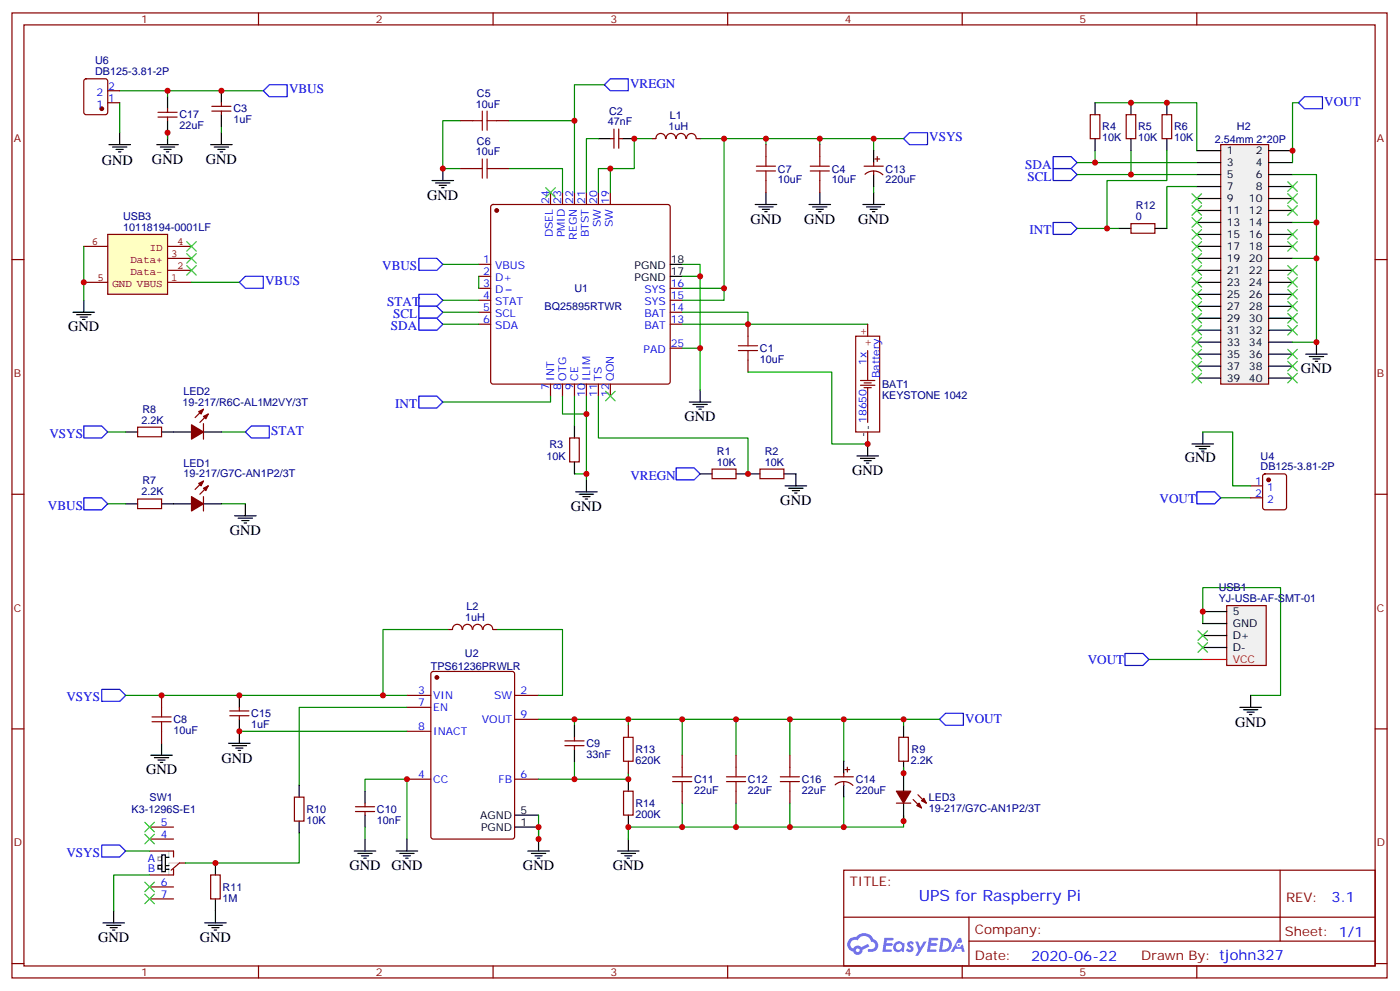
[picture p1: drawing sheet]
<svg xmlns="http://www.w3.org/2000/svg" width="413mm" height="292mm" viewBox="0 0 413 292" stroke-linecap="round" stroke-linejoin="round" font-family="sans-serif">
<g fill="none" stroke="#870000" stroke-width=".35">
<path d="M3.5 3.8h405.4v284.3h-405.4zM7.1 7.3h398.2v277.3h-398.2zM76.2 3.8v3.5M145.3 3.8v3.5M214.5 3.8v3.5M283.6 3.8v3.5M352.8 3.8v3.5M3.5 76.5h3.6M405.3 76.5h3.6M3.5 145.6h3.6M405.3 145.6h3.6M3.5 214.8h3.6"/>
<path d="M405.3 214.8h3.6M248.7 256.4h156.6v28.2h-156.6zM377.3 256.4v20.9M248.7 270.2h156.5M285.6 277.3h119.6M285.6 270.2v14.2M3.5 283.9h3.6M76.2 284.6v3.5M145.3 284.6v3.5M214.5 284.6v3.5M283.6 284.6v3.5M352.8 284.6v3.5"/>
<path d="M405.3 283.9h3.6"/>
</g>
<g fill="#5487ff">
<path d="M267.7 277.6a1.22 1.22 0 0 1 1.7 .2l-.4 .6a.47 .47 0 0 0-.3-.4 .47 .47 0 0 0-.5 .2l.1 .2a1.14 1.14 0 0 1 .8 1.8 1.14 1.14 0 0 1-1.9 0l-.2-.2 .5-.6 .7 .5a.29 .29 0 0 0 .3-.3 .29 .29 0 0 0-.2-.3 1.04 1.04 0 0 1-.6-1.7z"/>
<path d="M260.7 276.3h2.4l.3 .2-.2 .5-1.8 .1-.1 .8h1.5l.3 .4-.3 .4h-1.6l-.2 1.1h1.7l.2 .3-.2 .3-2.6 .1z"/>
<path d="M273.8 276.3h2.4l.3 .2-.1 .5-1.8 .1-.2 .8h1.6l.3 .4-.4 .4h-1.6l-.1 1.1h1.7l.2 .3-.2 .3-2.6 .1z"/>
<path d="M282.6 276.3h.7l.3 1.3-.6 .3a.69 .69 0 0 0-1 .3 .69 .69 0 0 0 .4 .9 .69 .69 0 0 0 .9-.6l.5-.2 .6 2.2h-.8l-.2-.9h-1.8l-.5 .9h-.8z"/>
<path d="M269.8 277.4h.8l.6 1.8 1.1-1.8h.9l-2.6 4.2h-.8l.9-1.5z"/>
<path d="M277.4 276.3l-.6 4.2h1.3a2.11 2.11 0 0 0 2.5-2.1 2.11 2.11 0 0 0-2.5-2.1zM278.1 277.1a1.39 1.39 0 0 1 1.7 1.4 1.39 1.39 0 0 1-1.8 1.3h-.3z"/>
<path d="M263.7 277.9a1.54 1.54 0 0 0-.1 2.2 1.54 1.54 0 0 0 2.2 .1l.6 .3 .3-2.3-.2-.3h-.4a1.49 1.49 0 0 0-2.4 0zM264 278.9a.94 .94 0 0 1 1.8 0 .94 .94 0 0 1-1.8 0z"/>
<path d="M250.4 276.7a2.18 2.18 0 0 0 1.1 3.7 1.44 1.44 0 0 0 1.6 .9 1.44 1.44 0 0 0 1.2-1.4l2-1.1-.5-.7-1.9 1a1.47 1.47 0 0 0-2.4 .4 1.39 1.39 0 0 1-.7-1.9 1.39 1.39 0 0 1 2-.5 2.12 2.12 0 0 1 2.2-1.3 2.12 2.12 0 0 1 1.9 1.7 1.14 1.14 0 0 1 1.1 1.4 1.14 1.14 0 0 1-1.7 .7 .43 .43 0 0 0-.5 .4 .43 .43 0 0 0 .4 .5 1.98 1.98 0 0 0 2.5-1.2 1.98 1.98 0 0 0-1.2-2.6 3.1 3.1 0 0 0-5.3-.6l-.9 .1zM252.3 280a.55 .55 0 0 1 1.1 0 .55 .55 0 0 1-1.1 0z"/>
<circle cx="282.6" cy="278.4" r=".26"/>
</g>
<g fill="none" stroke="#870000" stroke-width=".35">
<path d="M181 38v5.7M182.4 38v5.7M162.3 56.7v3.6M165.8 56.7v3.6M169.3 56.7v3.6M172.9 56.7v3.6M176.4 56.7v3.6M179.9 56.7v3.6M179.9 40.9h1.1M182.4 40.9h1M141.1 77.9h3.5M144.9 60.5l.4-.2h51.5l.5 .2 .3 .5v51.5l-.3 .5-.5 .2h-51.5l-.5-.3-.2-.4v-51.5z"/>
<path d="M141.1 81.4h3.5M141.1 84.9h3.5M141.1 88.5h3.5M141.1 92h3.5M141.1 95.5h3.5M197.6 84.9h3.5M197.6 88.5h3.5M197.6 92h3.5M197.6 95.5h3.5M162.3 113.2v3.5M165.8 113.2v3.5M169.3 113.2v3.5"/>
<path d="M172.9 113.2v3.5M176.4 113.2v3.5M179.9 113.2v3.5M197.6 102.6h3.5M40.6 125.9h7v2.8h-7zM40.6 147h7v2.9h-7zM127.2 198l.5-.2h23.3l.6 .5 .1 48.2-.5 .7h-23.5l-.6-.4-.1-48.3zM119.9 204.9h7.1M119.9 208.4h7.1M119.9 215.5h7.1M151.7 204.9h7M151.7 211.9h7"/>
<path d="M264.9 217.2h2.9v7.1h-2.9zM119.9 229.6h7.1M151.7 229.6h7M44.1 250.8h7.1v1.7M44.1 247.2h7.1M44.1 243.7h7.1M51.2 256v1.8h-7.1M54.7 254.3h-1.8l-2.5 2.1M44.1 261.3h7.1M44.1 264.9h7.1"/>
</g>
<g fill="#870000" stroke="#870000" stroke-width=".35">
<circle cx="146.4" cy="62" r=".53"/>
<circle cx="128.8" cy="199.6" r=".53"/>
</g>
<g fill="none" stroke="#000" stroke-width=".35">
<path d="M65.3 39.1v3.5M62.1 42.6h6.3M63.1 43.3h4.3M64.2 44h2.1M64.9 44.7h.7M127.4 53.2h6.3M128.4 53.9h4.2M129.5 54.6h2.1M130.2 55.3h.7M130.5 49.7v3.5M176.4 40.9h3.5M183.4 40.9h3.6"/>
<path d="M225.8 56.7v3.6M197.6 77.9h3.5M222.6 60.3h6.4M223.7 61h4.2M224.7 61.7h2.1M225.4 62.4h.7M21.5 92h6.4M22.6 92.7h4.2M23.6 93.4h2.2M24.3 94.1h.7M24.7 88.5v3.5M197.6 81.4h3.5"/>
<path d="M203.2 118.5h6.3M204.3 119.2h4.2M205.3 119.9h2.1M206.4 114.9v3.6M37 127.3h3.6M47.6 127.3h3.6M206 120.6h.7M351.4 130.8h6.3M352.4 131.5h4.3M353.5 132.2h2.1M354.2 132.9h.7M354.5 127.3v3.5"/>
<path d="M37 148.4h3.6M47.6 148.4h3.6M169.7 144.9h6.3M170.7 145.6h4.3M171.8 146.3h2.1M172.5 147h.7M172.9 141.4v3.5M47.6 219v3.5M67.4 219h6.3M68.4 219.7h4.3M70.6 215.5v3.5M266.3 213.7v3.5"/>
<path d="M44.4 222.5h6.4M45.5 223.2h4.2M46.6 223.9h2.1M47.3 224.6h.7M69.5 220.4h2.1M70.2 221.1h.7M266.3 224.3v3.5M46.6 255h1v1h-1zM47.7 251.9h1.1v4.9h-1.1zM48.8 252.6h1M48.8 255.1h1M48.8 256.1h1"/>
<path d="M151.7 243.7h7M151.7 240.2h7M155.6 250.8h6.3M156.6 251.5h4.3M157.7 252.2h2.1M158.4 252.9h.7M158.7 247.2v3.6M182 250.8h6.4M183.1 251.5h4.2M184.1 252.2h2.2M184.9 252.9h.7M185.2 247.2v3.6"/>
<path d="M30.3 271.9h6.4M31.4 272.6h4.2M32.5 273.3h2.1M33.2 274h.7M33.5 268.4v3.5M60.3 271.9h6.4M61.4 272.6h4.2M62.4 273.3h2.2M63.1 274h.8M63.5 268.4v3.5"/>
</g>
<g fill="none" stroke="#008700" stroke-width=".35">
<path d="M176.4 56.7v-7h3.5v7M176.4 40.9h-3.5v15.8M213.4 40.9v47.6h-12.3M201.1 77.9h5.3v37M130.5 92h10.6M130.5 95.5h10.6M201.1 92h19.4v3.5h-19.4M201.1 81.4h5.3M162.3 116.7v1.8h-31.8M165.8 116.7v5.3h7.1v-5.3M169.3 116.7v8.8M201.1 102.6h5.3"/>
<path d="M31.7 127.3h5.3M169.3 139.6h3.6M172.9 122v19.4M359.8 146.7h8.9M132.3 185.5h-19.4v19.4M146.4 185.5h19.4v19.4h-7.1M338.7 194.3h15.8M37 204.9h82.9M169.3 224.3v5.3h-10.6M37 250.8h7.1M44.1 257.8h-10.6v10.6M88.2 245.5v8.8h-33.5"/>
<path d="M158.7 240.2v7"/>
</g>
<g fill="none" stroke="#00f" stroke-width=".35">
<path d="M178.2 25l1.7-1.8h5.3v3.5h-5.3zM266.3 40.9l1.8-1.8h5.3v3.5h-5.3zM310.4 49.7h5.3l1.8 1.7-1.8 1.8h-5.3zM310.4 46.1h5.3l1.8 1.8-1.8 1.8h-5.3zM310.4 65.5h5.3l1.8 1.8-1.8 1.8h-5.3zM123.5 90.2h5.3l1.7 1.8-1.7 1.8h-5.3zM123.5 93.8h5.3l1.7 1.7-1.7 1.8h-5.3zM123.5 116.7h5.3l1.7 1.8-1.7 1.7h-5.3zM24.7 125.5h5.3l1.7 1.8-1.7 1.7h-5.3zM199.3 137.9h5.3l1.8 1.7-1.8 1.8h-5.3zM352.8 144.9h5.3l1.7 1.8-1.7 1.7h-5.3zM331.6 192.5h5.3l1.8 1.8-1.8 1.8h-5.3z"/>
<path d="M30 203.1h5.3l1.7 1.8-1.7 1.8h-5.3zM276.9 211.9l1.8-1.7h5.3v3.5h-5.3zM30 249h5.3l1.7 1.8-1.7 1.7h-5.3z"/>
</g>
<path d="M49.7 250.8v1.7M49.7 256v1.8M52.9 254.3h-3.2v.7" fill="none" stroke="#ccc" stroke-width=".35"/>
<path d="M46.6 252.5h1v1.1h-1z" fill="none" stroke="#999" stroke-width=".35"/>
<path d="M359.8 42.6h14.1v70.6h-14.1z" fill="#f0f0f0" stroke="#870000" stroke-width=".35"/>
<g fill="none" stroke="#000" stroke-width=".35">
<path d="M35.3 39.1v3.5M49.4 28.5v3.5M49.4 35.6v7M65.3 26.7v3.6M65.3 33.8v3.5M322.8 30.3v3.5M333.4 30.3v3.5M344 30.3v3.5M32.1 42.6h6.4M33.2 43.3h4.2M34.2 44h2.1M34.9 44.7h.7"/>
<path d="M46.2 42.6h6.4M47.3 43.3h4.2M48.3 44h2.1M49 44.7h.7M241.7 56.7v3.6M257.5 44.4v3.5M257.5 51.4v3.6M257.5 56.7v3.6M322.8 40.9v3.5M333.4 40.9v3.5M344 40.9v3.5M352.8 44.4h7"/>
<path d="M352.8 47.9h7M352.8 51.4h7M352.8 55h7M352.8 58.5h7M373.9 44.4h7.1M373.9 47.9h7.1M373.9 51.4h7.1M373.9 55h7.1M373.9 58.5h7.1M238.5 60.3h6.3M239.5 61h4.3M240.6 61.7h2.1"/>
<path d="M241.3 62.4h.7M254.4 60.3h6.3M255.4 61h4.2M256.5 61.7h2.1M257.2 62.4h.7M352.8 62h7M352.8 65.5h7M352.8 69.1h7M352.8 72.6h7M352.8 76.1h7M352.8 79.7h7M373.9 62h7.1"/>
<path d="M373.9 65.5h7.1M373.9 69.1h7.1M373.9 72.6h7.1M373.9 76.1h7.1M373.9 79.7h7.1M352.8 83.2h7M352.8 86.7h7M352.8 90.2h7M352.8 93.8h7M352.8 97.3h7M373.9 83.2h7.1M373.9 86.7h7.1"/>
<path d="M373.9 90.2h7.1M373.9 93.8h7.1M373.9 97.3h7.1M352.8 100.8h7M352.8 104.4h7M352.8 107.9h7M352.8 111.4h7M373.9 100.8h7.1M373.9 104.4h7.1M373.9 107.9h7.1M373.9 111.4h7.1M384.9 104.4h6.3"/>
<path d="M385.9 105.1h4.3M387 105.8h2.1M387.7 106.5h.7M388.1 100.8v3.6M51.2 127.3h5.2M60 127.3h5.3M169.3 125.5v3.5M169.3 136.1v3.5M206.4 139.6h3.5M217 139.6h7M231.1 139.6h3.5v3.6M69.1 152h6.4"/>
<path d="M70.2 152.7h4.2M71.3 153.4h2.1M72 154.1h.7M72.3 148.4v3.6M231.4 143.2h6.4M232.5 143.9h4.2M233.5 144.6h2.2M234.2 145.3h.7M70.6 204.9v3.5M70.6 211.9v3.6M169.3 213.7v3.5M365.5 208.4h6.3"/>
<path d="M366.5 209.1h4.3M367.6 209.8h2.1M368.3 210.5h.7M368.7 204.9v3.5M88.2 231.4v3.5M107.6 233.1v3.5M169.3 220.8v3.5M185.2 229.6v3.5M248.7 224.3v3.5M248.7 231.4v3.5M266.3 227.8v5.3M266.3 236.6v5.3"/>
<path d="M63.5 254.3v3.5M88.2 241.9v3.6M104.4 250.8h6.4M105.5 251.5h4.2M106.5 252.2h2.2M107.2 252.9h.7M107.6 240.2v3.5M107.6 247.2v3.6M116.8 250.8h6.3M117.8 251.5h4.3M118.9 252.2h2.1M119.6 252.9h.7"/>
<path d="M119.9 247.2v3.6M185.2 240.2v3.5M63.5 264.9v3.5"/>
</g>
<path d="M79.4 25h5.3v3.5h-5.3l-1.8-1.8zM384.5 28.5h5.3v3.5h-5.3l-1.7-1.7zM123.5 76.1h5.3l1.7 1.8-1.7 1.8h-5.3zM70.6 83.2l1.7-1.8h5.3v3.5h-5.3zM123.5 86.7h5.3l1.7 1.8-1.7 1.7h-5.3zM72.3 127.3l1.8-1.8h5.3v3.5h-5.3zM24.7 146.7h5.3l1.7 1.7-1.7 1.8h-5.3z" fill="none" stroke="#00f" stroke-width=".35"/>
<g fill="none" stroke="#008700" stroke-width=".35">
<path d="M35.3 30.3v8.8M35.3 26.7h42.3M49.4 26.7v1.8M49.4 39.1v1.8M65.3 37.3v1.8M135.8 35.6h-5.3v14.1h5.3M149.9 35.6h19.4v21.1M178.2 25h-8.9v10.6M322.8 30.3h30v14.1M382.8 30.3h-1.8v17.6M149.9 49.7h15.9v7M192.3 40.9h-5.3v8.8h-7.1"/>
<path d="M206.4 40.9h59.9M225.8 40.9v1.7M241.7 40.9v1.7M257.5 40.9v3.5M257.5 55v1.7M317.5 47.9h35.3M317.5 51.4h35.3M322.8 44.4v3.5M333.4 44.4v7M352.8 55h-8.8v12.3M381 51.4h7.1v14.1h-7.1M130.5 77.9h10.6"/>
<path d="M388.1 65.5v10.6h-7.1M388.1 76.1v24.7h-7.1M130.5 88.5h10.6M141.1 81.4v3.5M201.1 84.9h12.3M220.5 95.5h35.3M176.4 116.7v12.3h44.1v10.6M65.3 127.3h7M31.7 148.4h5.3M65.3 148.4h7M354.5 183.7v-10.6h23v31.8h-8.8M70.6 215.5h49.3"/>
<path d="M119.9 208.4h-31.7v23M158.7 211.9h118.2M169.3 211.9v1.8M185.2 211.9v1.8M201.1 211.9v10.6M217 211.9v10.6M232.8 211.9v10.6M248.7 211.9v12.4M266.3 211.9v1.8M107.6 233.1v-3.5h12.3v17.6M185.2 227.8v1.8h-15.9M201.1 236.6v7.1"/>
<path d="M217 236.6v7.1M232.8 236.6v7.1M248.7 234.9v8.8M266.3 226.1v1.7M107.6 243.7v3.5M158.7 243.7v3.5M266.3 240.2v3.5h-81.1v3.5"/>
</g>
<g fill="none" stroke="#870000" stroke-width=".35">
<path d="M46.6 34.5h5.6M46.6 33.1h5.6M49.4 32v1.1M49.4 34.5v1.1M62.4 32.7h5.7M62.4 31.3h5.7M65.3 30.3v1M65.3 32.7v1.1M135.8 35.6h3.5M146.4 35.6h3.5M321.4 33.8h2.8v7.1h-2.8zM332 33.8h2.8v7.1h-2.8z"/>
<path d="M342.5 33.8h2.9v7.1h-2.9zM135.8 49.7h3.5M146.4 49.7h3.5M192.3 40.9h1M193.4 40.8a1.41 1.41 0 0 1 1.4-1.5 1.41 1.41 0 0 1 1.4 1.5M196.4 40.8a1.41 1.41 0 0 1 1.4-1.5 1.41 1.41 0 0 1 1.4 1.5M199.3 40.8a1.41 1.41 0 0 1 1.4-1.5 1.41 1.41 0 0 1 1.5 1.5M202.4 40.8a1.41 1.41 0 0 1 1.4-1.5 1.41 1.41 0 0 1 1.4 1.5M205.3 40.9h1.1M225.8 42.6v3.5M225.8 53.2v3.5M241.7 42.6v3.5"/>
<path d="M241.7 53.2v3.5M254.7 49h5.6M255 51.3a3.8 3.8 0 0 1 5.2 .2M257.5 47.9v1.1M257.5 50.4v1M257.9 46.8h1.4M258.6 46.1v1.5M220.5 95.5v3.6M220.5 106.1v3.5M60 120.6l-2.5 2.4M60 124.8v4.6M61.4 122l-2.5 2.5"/>
<path d="M167.9 129h2.8v7.1h-2.8zM209.9 138.2h7.1v2.8h-7.1zM224 138.2h7.1v2.8h-7.1zM136.2 185.5a1.41 1.41 0 0 0-1.4-1.5 1.41 1.41 0 0 0-1.4 1.5h-1.1M136.4 185.5a1.41 1.41 0 0 1 1.4-1.5 1.41 1.41 0 0 1 1.4 1.5M139.4 185.5a1.41 1.41 0 0 1 1.4-1.5 1.41 1.41 0 0 1 1.4 1.5M142.4 185.5a1.41 1.41 0 0 1 1.4-1.5 1.41 1.41 0 0 1 1.4 1.5M145.3 185.5h1.1M47.6 204.9v3.5M47.6 215.5v3.5M67.7 210.9h5.7M67.7 209.5h5.7"/>
<path d="M70.6 208.4v1.1M70.6 210.9v1M166.5 219.7h5.7M166.5 218.3h5.7M169.3 217.2v1.1M169.3 219.7v1.1M185.2 213.7v3.5M86.8 234.9h2.8v7h-2.8zM104.8 239.1h5.6M104.8 237.7h5.6M107.6 236.6v1.1M107.6 239.1v1.1"/>
<path d="M183.8 233.1h2.8v7.1h-2.8zM185.2 224.3v3.5M201.1 222.5v3.6M201.1 233.1v3.5M217 222.5v3.6M217 233.1v3.5M232.8 222.5v3.6M232.8 233.1v3.5M245.9 228.9h5.6M246.2 231.3a3.8 3.8 0 0 1 5.2 .1M248.7 227.8v1.1M248.7 230.3v1.1"/>
<path d="M249.1 226.8h1.4M249.8 226.1v1.4M264.2 236.6h4.3M269.2 235.6l2.4 2.5M270.6 234.2l2.4 2.4M62.1 257.8h2.8v7.1h-2.8z"/>
</g>
<g fill="none" stroke="#a10000" stroke-width=".35">
<path d="M139.3 35.6h2.9M142.2 32.7v5.7M143.6 32.7v5.7M143.6 35.6h2.8M139.3 49.7h2.9M142.2 46.8v5.7M143.6 46.8v5.7M143.6 49.7h2.8M223 49h5.6M223 50.4h5.6M225.8 46.1v2.9M225.8 50.4v2.8"/>
<path d="M238.8 49h5.7M238.8 50.4h5.7M241.7 46.1v2.9M241.7 50.4v2.8M220.5 99.1v2.8M217.7 101.9h5.6M217.7 103.3h5.6M220.5 103.3v2.8M44.8 211.2h5.6M44.8 212.7h5.6M47.6 208.4v2.8M47.6 212.7v2.8"/>
<path d="M183.8 217.2h2.8v7.1h-2.8zM198.3 230.3h5.6M198.3 228.9h5.6M201.1 226.1v2.8M201.1 230.3v2.8M214.1 230.3h5.7M214.1 228.9h5.7M217 226.1v2.8M217 230.3v2.8M230 230.3h5.7M230 228.9h5.7M232.8 226.1v2.8"/>
<path d="M232.8 230.3v2.8"/>
</g>
<g fill="#870000" stroke="#870000" stroke-width=".35">
<path d="M56.4 125.2l3.6 2.1-3.6 2.1z"/>
<path d="M60 122.7l1.4-.7-.7 1.4z"/>
<path d="M58.6 121.3l1.4-.7-.7 1.4z"/>
<path d="M264.2 233.1h4.3l-2.2 3.5z"/>
<path d="M270.2 237.3l.7-.7 .7 1.5z"/>
<path d="M271.6 235.9l.7-.7 .7 1.4z"/>
</g>
<path d="M31.7 69.1h17.7v17.6h-17.7z" fill="#ffffc2" stroke="#850000" stroke-width=".35"/>
<path d="M24.7 72.6h7M49.4 79.7h7M49.4 76.1h7M49.4 72.6h7M24.7 83.2h7M49.4 83.2h7" fill="none" stroke="#850000" stroke-width=".35"/>
<g fill="none" stroke="#870000" stroke-width=".35">
<path d="M24.9 23.4l.5-.2h5.6l.7 .4v9.5l-.4 .6-5.9 .1-.7-.5v-9.4zM31.7 30.3h3.6M31.7 26.7h3.6M252.2 99.1h7.1v28.2h-7.1zM255.8 95.5v3.6M253.6 112.1h4.3M253.6 113.5h4.3M254.7 114.2h2.1M254.7 112.8h2.1M255.8 103.3v8.8M255.8 114.2v10.3M255.8 127.3v3.5"/>
<path d="M372.4 139.8l.5-.2h5.6l.7 .5v9.4l-.4 .7h-5.9l-.7-.4v-9.5zM368.7 143.2h3.5M368.7 146.7h3.5"/>
</g>
<g fill="#870000" stroke="#870000" stroke-width=".35">
<circle cx="373.9" cy="141.4" r=".53"/>
<circle cx="30" cy="32" r=".53"/>
</g>
<path d="M24.7 72.6v15.9M56.4 83.2h14.2M220.5 109.6h24.7v21.2h10.6M354.5 127.3h8.9v15.9h5.3" fill="none" stroke="#008700" stroke-width=".35"/>
<path d="M252.6 134.3h6.3M253.6 135h4.3M254.7 135.7h2.1M255.4 136.5h.7M255.8 130.8v3.5" fill="none" stroke="#000" stroke-width=".35"/>
<path d="M361.6 178.4h11.6v17.7h-11.6z" fill="#f0f0f0" stroke="#870000" stroke-width=".35"/>
<path d="M354.5 194.3h7.1" fill="none" stroke="#f00" stroke-width=".35"/>
<path d="M329.8 67.3h3.6M340.4 67.3h3.6M51.2 148.4h5.2M60 148.4h5.3M354.5 190.8h7.1M354.5 187.3h7.1M354.5 183.7h7.1M354.5 180.2h7.1" fill="none" stroke="#000" stroke-width=".35"/>
<g fill="none" stroke="#3c3" stroke-width=".35">
<path d="M160.9 55.3l2.8 2.8M163.7 55.3l-2.8 2.8M351.4 57.1l2.8 2.8M354.2 57.1l-2.8 2.8M379.6 57.1l2.8 2.8M379.6 53.6l2.8 2.8M382.4 53.6l-2.8 2.8M382.4 57.1l-2.8 2.8M55 71.2l2.9 2.8M55 74.7l2.9 2.8M55 78.2l2.9 2.9M57.9 71.2l-2.9 2.8"/>
<path d="M57.9 74.7l-2.9 2.8M57.9 78.2l-2.9 2.9M351.4 60.6l2.8 2.8M351.4 64.1l2.8 2.9M351.4 67.7l2.8 2.8M351.4 71.2l2.8 2.8M351.4 74.7l2.8 2.8M351.4 78.2l2.8 2.9M354.2 60.6l-2.8 2.8M354.2 64.1l-2.8 2.9M354.2 67.7l-2.8 2.8M354.2 71.2l-2.8 2.8"/>
<path d="M354.2 74.7l-2.8 2.8M354.2 78.2l-2.8 2.9M379.6 78.2l2.8 2.9M379.6 71.2l2.8 2.8M379.6 67.7l2.8 2.8M379.6 60.6l2.8 2.8M382.4 67.7l-2.8 2.8M382.4 71.2l-2.8 2.8M382.4 78.2l-2.8 2.9M382.4 60.6l-2.8 2.8M351.4 81.8l2.8 2.8M351.4 85.3l2.8 2.8"/>
<path d="M351.4 88.8l2.8 2.9M351.4 92.4l2.8 2.8M351.4 95.9l2.8 2.8M351.4 99.4l2.8 2.8M354.2 81.8l-2.8 2.8M354.2 85.3l-2.8 2.8M354.2 88.8l-2.8 2.9M354.2 92.4l-2.8 2.8M354.2 95.9l-2.8 2.8M354.2 99.4l-2.8 2.8M379.6 85.3l2.8 2.8M379.6 88.8l2.8 2.9"/>
<path d="M379.6 92.4l2.8 2.8M379.6 95.9l2.8 2.8M379.6 81.8l2.8 2.8M382.4 95.9l-2.8 2.8M382.4 92.4l-2.8 2.8M382.4 88.8l-2.8 2.9M382.4 85.3l-2.8 2.8M382.4 81.8l-2.8 2.8M178.5 115.3l2.8 2.8M181.3 115.3l-2.8 2.8M351.4 102.9l2.8 2.9M351.4 106.5l2.8 2.8"/>
<path d="M351.4 110l2.8 2.8M354.2 102.9l-2.8 2.9M354.2 106.5l-2.8 2.8M354.2 110l-2.8 2.8M379.6 110l2.8 2.8M379.6 106.5l2.8 2.8M379.6 102.9l2.8 2.9M382.4 110l-2.8 2.8M382.4 106.5l-2.8 2.8M382.4 102.9l-2.8 2.9M353.1 185.8l2.9 2.9M353.1 189.4l2.9 2.8"/>
<path d="M356 185.8l-2.9 2.9M356 189.4l-2.9 2.8M42.7 242.3l2.8 2.8M42.7 245.8l2.8 2.8M42.7 259.9l2.8 2.8M45.5 242.3l-2.8 2.8M45.5 245.8l-2.8 2.8M45.5 259.9l-2.8 2.8M42.7 263.5l2.8 2.8M45.5 263.5l-2.8 2.8"/>
</g>
<path d="M333.4 65.9h7v2.8h-7zM60 141.7l-2.5 2.5M60 146.3v4.3M61.4 143.2l-2.5 2.4" fill="none" stroke="#870000" stroke-width=".35"/>
<path d="M344 44.4v8.8h-17.7v14.1M317.5 67.3h12.3" fill="none" stroke="#008700" stroke-width=".35"/>
<g fill="#870000" stroke="#870000" stroke-width=".35">
<path d="M56.4 146.3l3.6 2.1-3.6 2.2z"/>
<path d="M60 143.9l1.4-.7-.7 1.4z"/>
<path d="M58.6 142.5l1.4-.8-.7 1.5z"/>
</g>
<g fill="#c00">
<circle cx="326.3" cy="67.3" r=".88"/>
<circle cx="354.5" cy="180.2" r=".88"/>
<circle cx="255.8" cy="130.8" r=".88"/>
<circle cx="24.7" cy="83.2" r=".88"/>
<circle cx="185.2" cy="229.6" r=".88"/>
<circle cx="185.2" cy="243.7" r=".88"/>
<circle cx="47.6" cy="204.9" r=".88"/>
<circle cx="344" cy="30.3" r=".88"/>
<circle cx="248.7" cy="243.7" r=".88"/>
<circle cx="266.3" cy="211.9" r=".88"/>
<circle cx="187" cy="40.9" r=".88"/>
<circle cx="179.9" cy="49.7" r=".88"/>
<circle cx="241.7" cy="40.9" r=".88"/>
<circle cx="213.4" cy="84.9" r=".88"/>
<circle cx="213.4" cy="40.9" r=".88"/>
<circle cx="248.7" cy="211.9" r=".88"/>
<circle cx="217" cy="211.9" r=".88"/>
<circle cx="169.3" cy="229.6" r=".88"/>
<circle cx="169.3" cy="211.9" r=".88"/>
<circle cx="333.4" cy="51.4" r=".88"/>
<circle cx="172.9" cy="122" r=".88"/>
<circle cx="206.4" cy="102.6" r=".88"/>
<circle cx="206.4" cy="81.4" r=".88"/>
<circle cx="220.5" cy="95.5" r=".88"/>
<circle cx="172.9" cy="139.6" r=".88"/>
<circle cx="112.9" cy="204.9" r=".88"/>
<circle cx="158.8" cy="243.7" r=".88"/>
<circle cx="381" cy="44.4" r=".88"/>
<circle cx="388.1" cy="65.5" r=".88"/>
<circle cx="388.1" cy="76.1" r=".88"/>
<circle cx="388.1" cy="100.8" r=".88"/>
<circle cx="322.8" cy="47.9" r=".88"/>
<circle cx="185.2" cy="211.9" r=".88"/>
<circle cx="201.1" cy="211.9" r=".88"/>
<circle cx="232.8" cy="211.9" r=".88"/>
<circle cx="257.5" cy="40.9" r=".88"/>
<circle cx="225.8" cy="40.9" r=".88"/>
<circle cx="130.5" cy="49.7" r=".88"/>
<circle cx="169.3" cy="35.6" r=".88"/>
<circle cx="119.9" cy="229.6" r=".88"/>
<circle cx="158.8" cy="247.2" r=".88"/>
<circle cx="232.8" cy="243.7" r=".88"/>
<circle cx="201.1" cy="243.7" r=".88"/>
<circle cx="217" cy="243.7" r=".88"/>
<circle cx="49.4" cy="39.1" r=".88"/>
<circle cx="49.4" cy="26.7" r=".88"/>
<circle cx="65.3" cy="26.7" r=".88"/>
<circle cx="220.5" cy="139.6" r=".88"/>
<circle cx="333.4" cy="30.3" r=".88"/>
<circle cx="70.6" cy="204.9" r=".88"/>
<circle cx="70.6" cy="215.5" r=".88"/>
<circle cx="63.5" cy="254.3" r=".88"/>
<circle cx="266.3" cy="241.9" r=".88"/>
<circle cx="266.3" cy="227.8" r=".88"/>
</g>
<text font-size="4.6" fill="#00f" x="270.8" y="265.4">UPS for Raspberry Pi</text>
<g font-size="4.2">
<text x="30" y="48.5">GND</text>
<text x="44.8" y="48.3">GND</text>
<text x="60.7" y="48.3">GND</text>
<text x="125.9" y="58.8">GND</text>
<text x="221.2" y="65.9">GND</text>
<text x="237.1" y="65.9">GND</text>
<text x="252.9" y="65.9">GND</text>
<text x="20.1" y="97.6">GND</text>
<text x="383.5" y="110">GND</text>
<text x="201.8" y="124.1">GND</text>
<text x="349.2" y="136.1">GND</text>
<text x="251.2" y="140">GND</text>
<text x="230" y="148.8">GND</text>
<text x="168.3" y="150.6">GND</text>
<text x="67.7" y="157.6">GND</text>
<text x="364.1" y="214.1">GND</text>
<text x="65.3" y="224.9">GND</text>
<text x="43" y="228.2">GND</text>
<text x="103" y="256.4">GND</text>
<text x="115.4" y="256.4">GND</text>
<text x="154.2" y="256.4">GND</text>
<text x="180.6" y="256.4">GND</text>
<text x="28.9" y="277.6">GND</text>
<text x="58.9" y="277.6">GND</text>
</g>
<g font-size="4.2" fill="#00f">
<text x="392.5" y="265.7">3.1</text>
<text x="304" y="283">2020-06-22</text>
</g>
<g font-size="3.9" fill="#00f">
<text x="85.2" y="27.4">VBUS</text>
<text x="185.7" y="26">VREGN</text>
<text x="390.3" y="31.1">VOUT</text>
<text x="273.9" y="41.6">VSYS</text>
<text x="302.2" y="49.7">SDA</text>
<text x="302.9" y="53.2">SCL</text>
<text x="303.5" y="69.1">INT</text>
<text x="78.1" y="83.9">VBUS</text>
<text x="112.7" y="79.7">VBUS</text>
<text x="114.1" y="90.2">STAT</text>
<text x="115.9" y="93.8">SCL</text>
<text x="115.2" y="97.3">SDA</text>
<text x="116.5" y="120.2">INT</text>
<text x="14.5" y="129">VSYS</text>
<text x="79.9" y="128">STAT</text>
<text x="185.8" y="141.4">VREGN</text>
<text x="341.8" y="148.2">VOUT</text>
<text x="14.1" y="150.3">VBUS</text>
<text x="320.6" y="195.7">VOUT</text>
<text x="19.6" y="206.7">VSYS</text>
<text x="284.5" y="213">VOUT</text>
<text x="19.6" y="252.5">VSYS</text>
</g>
<g font-size="3.9" fill="#800">
<text x="250.5" y="261">TITLE:</text>
<text x="379.1" y="265.7">REV:</text>
<text x="287.4" y="275.2">Company:</text>
<text x="378.7" y="275.8">Sheet: 1/1</text>
<text x="287.4" y="282.9">Date:</text>
<text x="336.4" y="282.9">Drawn By: tjohn327</text>
</g>
<g font-size="3.2" fill="#800">
<text x="41.6" y="6.8">1</text>
<text x="110.8" y="6.8">2</text>
<text x="179.9" y="6.8">3</text>
<text x="249.1" y="6.8">4</text>
<text x="318.2" y="6.8">5</text>
<text x="4.1" y="41.9">A</text>
<text x="405.9" y="41.9">A</text>
<text x="4.1" y="111.1">B</text>
<text x="405.9" y="111.1">B</text>
<text x="4.1" y="180.2">C</text>
<text x="405.9" y="180.2">C</text>
<text x="4.1" y="249.3">D</text>
<text x="405.9" y="249.3">D</text>
<text x="41.6" y="287.6">1</text>
<text x="110.8" y="287.6">2</text>
<text x="179.9" y="287.6">3</text>
<text x="249.1" y="287.6">4</text>
<text x="318.2" y="287.6">5</text>
</g>
<g font-size="3.2" fill="#000080">
<text x="28.1" y="22.2">DB125-3.81-2P</text>
<text x="28.1" y="18.9">U6</text>
<text x="140.6" y="28.5">C5</text>
<text x="52.9" y="34.9">C17</text>
<text x="68.8" y="33.1">C3</text>
<text x="140.2" y="31.7">10uF</text>
<text x="179.5" y="33.9">C2</text>
<text x="197.5" y="35">L1</text>
<text x="52.9" y="38.1">22uF</text>
<text x="68.8" y="36.4">1uF</text>
<text x="179.2" y="37">47nF</text>
<text x="197.1" y="38.3">1uH</text>
<text x="324.9" y="41.6">10K</text>
<text x="324.9" y="38.4">R4</text>
<text x="335.5" y="41.6">10K</text>
<text x="335.5" y="38.4">R5</text>
<text x="346.1" y="41.6">10K</text>
<text x="346.1" y="38.4">R6</text>
<text x="364.6" y="38.3">H2</text>
<text x="140.2" y="45.8">10uF</text>
<text x="140.6" y="42.6">C6</text>
<text x="358.1" y="42.1">2.54mm 2*20P</text>
<text x="229.3" y="54">10uF</text>
<text x="229.3" y="50.8">C7</text>
<text x="245.2" y="54">10uF</text>
<text x="245.2" y="50.8">C4</text>
<text x="261.1" y="54">220uF</text>
<text x="261.1" y="50.8">C13</text>
<text x="36.3" y="64.8">USB3</text>
<text x="334.8" y="64.8">0</text>
<text x="334.8" y="61.7">R12</text>
<text x="36.3" y="68">10118194-0001LF</text>
<text x="169.3" y="86.2">U1</text>
<text x="160.5" y="91.5">BQ25895RTWR</text>
<text x="224" y="106.9">10uF</text>
<text x="224" y="103.7">C1</text>
<text x="53.8" y="119.5">19-217/R6C-AL1M2VY/3T</text>
<text x="54" y="116.3">LED2</text>
<text x="260" y="117.5">KEYSTONE 1042</text>
<text x="260" y="114.3">BAT1</text>
<text x="41.7" y="124.8">2.2K</text>
<text x="42" y="121.6">R8</text>
<text x="161.9" y="132">R3</text>
<text x="54.1" y="137.5">LED1</text>
<text x="161.1" y="135.5">10K</text>
<text x="211.3" y="137.2">10K</text>
<text x="211.3" y="134">R1</text>
<text x="225.4" y="137.2">10K</text>
<text x="225.4" y="134">R2</text>
<text x="371.6" y="135.4">U4</text>
<text x="42" y="142.8">R7</text>
<text x="54.1" y="140.7">19-217/G7C-AN1P2/3T</text>
<text x="371.6" y="138.6">DB125-3.81-2P</text>
<text x="41.7" y="146">2.2K</text>
<text x="137.5" y="179.6">L2</text>
<text x="359.2" y="177.4">YJ-USB-AF-SMT-01</text>
<text x="359.2" y="174.2">USB1</text>
<text x="137.1" y="182.9">1uH</text>
<text x="127" y="197.3">TPS61236PRWLR</text>
<text x="137.1" y="193.6">U2</text>
<text x="51.2" y="213.1">C8</text>
<text x="74.1" y="214.5">1uF</text>
<text x="74.1" y="211.3">C15</text>
<text x="51.2" y="216.2">10uF</text>
<text x="172.9" y="220.1">C9</text>
<text x="187.3" y="221.9">R13</text>
<text x="268.7" y="221.9">R9</text>
<text x="172.9" y="223.3">33nF</text>
<text x="187.3" y="225.1">620K</text>
<text x="268.5" y="225.1">2.2K</text>
<text x="204.6" y="233.9">22uF</text>
<text x="204.6" y="230.7">C11</text>
<text x="220.5" y="233.9">22uF</text>
<text x="220.5" y="230.7">C12</text>
<text x="236.4" y="233.9">22uF</text>
<text x="236.4" y="230.7">C16</text>
<text x="252.2" y="233.9">220uF</text>
<text x="252.2" y="230.8">C14</text>
<text x="38.8" y="239.6">K3-1296S-E1</text>
<text x="44.1" y="236.1">SW1</text>
<text x="90.3" y="239.6">R10</text>
<text x="111.1" y="239.6">C10</text>
<text x="187.3" y="237.8">R14</text>
<text x="273.8" y="239.2">19-217/G7C-AN1P2/3T</text>
<text x="273.8" y="236.1">LED3</text>
<text x="90.3" y="242.7">10K</text>
<text x="111.1" y="242.7">10nF</text>
<text x="187.3" y="240.9">200K</text>
<text x="65.6" y="262.5">R11</text>
<text x="65.6" y="265.6">1M</text>
</g>
<g font-size="3.2" fill="#00f">
<text x="28.4" y="28.2">2</text>
<text x="31.9" y="29.9">1</text>
<text x="31.9" y="26.4">2</text>
<text x="28.4" y="31.7">1</text>
<text x="161.9" y="60.1" transform="rotate(-90 161.9 60.1)">24</text>
<text x="165.5" y="60.1" transform="rotate(-90 165.5 60.1)">23</text>
<text x="169" y="60.1" transform="rotate(-90 169 60.1)">22</text>
<text x="172.5" y="60.1" transform="rotate(-90 172.5 60.1)">21</text>
<text x="176" y="60.1" transform="rotate(-90 176 60.1)">20</text>
<text x="179.6" y="60.1" transform="rotate(-90 179.6 60.1)">19</text>
<text x="163" y="69.9" transform="rotate(-90 163 69.9)">DSEL</text>
<text x="166.5" y="69.9" transform="rotate(-90 166.5 69.9)">PMID</text>
<text x="170" y="70.6" transform="rotate(-90 170 70.6)">REGN</text>
<text x="173.6" y="69.8" transform="rotate(-90 173.6 69.8)">BTST</text>
<text x="177.1" y="66.9" transform="rotate(-90 177.1 66.9)">SW</text>
<text x="180.6" y="66.9" transform="rotate(-90 180.6 66.9)">SW</text>
<text x="142.4" y="77.5">1</text>
<text x="142.4" y="81.1">2</text>
<text x="145.9" y="79.3">VBUS</text>
<text x="145.9" y="82.8">D+</text>
<text x="142.4" y="84.6">3</text>
<text x="142.4" y="88.1">4</text>
<text x="145.9" y="86.4">D</text>
<text x="145.9" y="89.9">STAT</text>
<text x="190" y="89.9">SYS</text>
<text x="190" y="86.4">SYS</text>
<text x="197.7" y="88.1">15</text>
<text x="197.7" y="84.6">16</text>
<text x="142.4" y="91.7">5</text>
<text x="142.4" y="95.2">6</text>
<text x="145.9" y="93.4">SCL</text>
<text x="189.9" y="93.4">BAT</text>
<text x="197.7" y="95.2">13</text>
<text x="197.7" y="91.7">14</text>
<text x="145.9" y="96.9">SDA</text>
<text x="189.9" y="96.9">BAT</text>
<text x="189.7" y="104">PAD</text>
<text x="197.7" y="102.2">25</text>
<text x="255.4" y="107.4" transform="rotate(-90 255.4 107.4)">1x</text>
<text x="163.3" y="112.1" transform="rotate(-90 163.3 112.1)">INT</text>
<text x="166.9" y="112.1" transform="rotate(-90 166.9 112.1)">OTG</text>
<text x="170.4" y="112.1" transform="rotate(-90 170.4 112.1)">CE</text>
<text x="173.9" y="112.1" transform="rotate(-90 173.9 112.1)">ILIM</text>
<text x="177.4" y="112.1" transform="rotate(-90 177.4 112.1)">TS</text>
<text x="181" y="112.1" transform="rotate(-90 181 112.1)">QON</text>
<text x="259.3" y="111.4" transform="rotate(-90 259.3 111.4)">Battery</text>
<text x="161.9" y="115" transform="rotate(-90 161.9 115)">7</text>
<text x="165.5" y="115" transform="rotate(-90 165.5 115)">8</text>
<text x="169" y="115" transform="rotate(-90 169 115)">9</text>
<text x="172.5" y="117" transform="rotate(-90 172.5 117)">10</text>
<text x="176" y="117" transform="rotate(-90 176 117)">11</text>
<text x="179.6" y="117" transform="rotate(-90 179.6 117)">12</text>
<text x="255.4" y="124.7" transform="rotate(-90 255.4 124.7)">18650</text>
<text x="370" y="142.8">1</text>
<text x="370" y="146.3">2</text>
<text x="373.5" y="144.6">1</text>
<text x="373.5" y="148.1">2</text>
<text x="123.2" y="204.5">3</text>
<text x="123.2" y="208.1">7</text>
<text x="127.7" y="206">VIN</text>
<text x="127.7" y="209.5">EN</text>
<text x="145.7" y="206">SW</text>
<text x="153.5" y="204.5">2</text>
<text x="123.2" y="215.1">8</text>
<text x="142" y="213">VOUT</text>
<text x="153.5" y="211.6">9</text>
<text x="127.7" y="216.5">INACT</text>
<text x="123.2" y="229.2">4</text>
<text x="127.7" y="230.6">CC</text>
<text x="147" y="230.6">FB</text>
<text x="153.5" y="229.2">6</text>
<text x="47.4" y="243.3">5</text>
<text x="47.4" y="246.9">4</text>
<text x="43.6" y="254.1">A</text>
<text x="43.6" y="256.9">B</text>
<text x="47.4" y="261">6</text>
<text x="47.4" y="264.5">7</text>
</g>
<g font-size="3.2">
<text x="361.6" y="45.4">1</text>
<text x="370.2" y="45.4">2</text>
<text x="361.6" y="49">3</text>
<text x="361.6" y="52.5">5</text>
<text x="370.2" y="49">4</text>
<text x="370.2" y="52.5">6</text>
<text x="361.6" y="56">7</text>
<text x="361.6" y="59.5">9</text>
<text x="368.1" y="59.5">10</text>
<text x="370.2" y="56">8</text>
<text x="361.6" y="63.1">11</text>
<text x="368.1" y="63.1">12</text>
<text x="361.6" y="66.6">13</text>
<text x="361.6" y="70.1">15</text>
<text x="368.1" y="66.6">14</text>
<text x="368.1" y="70.1">16</text>
<text x="197.7" y="77.5">18</text>
<text x="361.6" y="73.7">17</text>
<text x="361.6" y="77.2">19</text>
<text x="368.1" y="73.7">18</text>
<text x="368.1" y="77.2">20</text>
<text x="187.1" y="82.8">PGND</text>
<text x="187.1" y="79.3">PGND</text>
<text x="197.7" y="81.1">17</text>
<text x="361.6" y="80.7">21</text>
<text x="368.1" y="80.7">22</text>
<text x="361.6" y="84.2">23</text>
<text x="361.6" y="87.8">25</text>
<text x="368.1" y="84.2">24</text>
<text x="368.1" y="87.8">26</text>
<text x="361.6" y="91.3">27</text>
<text x="361.6" y="94.8">29</text>
<text x="368.1" y="91.3">28</text>
<text x="368.1" y="94.8">30</text>
<text x="361.6" y="98.4">31</text>
<text x="361.6" y="101.9">33</text>
<text x="368.1" y="98.4">32</text>
<text x="368.1" y="101.9">34</text>
<text x="361.6" y="105.4">35</text>
<text x="368.1" y="105.4">36</text>
<text x="361.6" y="108.9">37</text>
<text x="361.6" y="112.5">39</text>
<text x="368.1" y="108.9">38</text>
<text x="368.1" y="112.5">40</text>
<text x="255.4" y="128.7" transform="rotate(-90 255.4 128.7)">-</text>
<text x="256.8" y="126.6" transform="rotate(-90 256.8 126.6)">-</text>
<text x="363.4" y="184.8">GND</text>
<text x="363.4" y="181.3">5</text>
<text x="363.4" y="191.8">D-</text>
<text x="363.4" y="188.3">D+</text>
<text x="153.5" y="239.8">5</text>
<text x="141.5" y="241.2">AGND</text>
<text x="141.8" y="244.8">PGND</text>
<text x="153.5" y="243.3">1</text>
</g>
<g font-size="3.2" fill="#840000">
<text x="27" y="72.2">6</text>
<text x="38.5" y="77.6">Data+</text>
<text x="44.2" y="74.1">ID</text>
<text x="50.4" y="75.8">3</text>
<text x="52.2" y="72.2">4</text>
<text x="28.8" y="82.8">5</text>
<text x="38.5" y="81.2">Data-</text>
<text x="50.4" y="82.8">1</text>
<text x="52.2" y="79.3">2</text>
<text x="33.2" y="84.7">GND VBUS</text>
</g>
<g font-size="3.2" fill="#f00">
<text x="255.4" y="99.1" transform="rotate(-90 255.4 99.1)">+</text>
<text x="256.8" y="102.4" transform="rotate(-90 256.8 102.4)">+</text>
<text x="363.4" y="195.4">VCC</text>
</g>
</svg>
